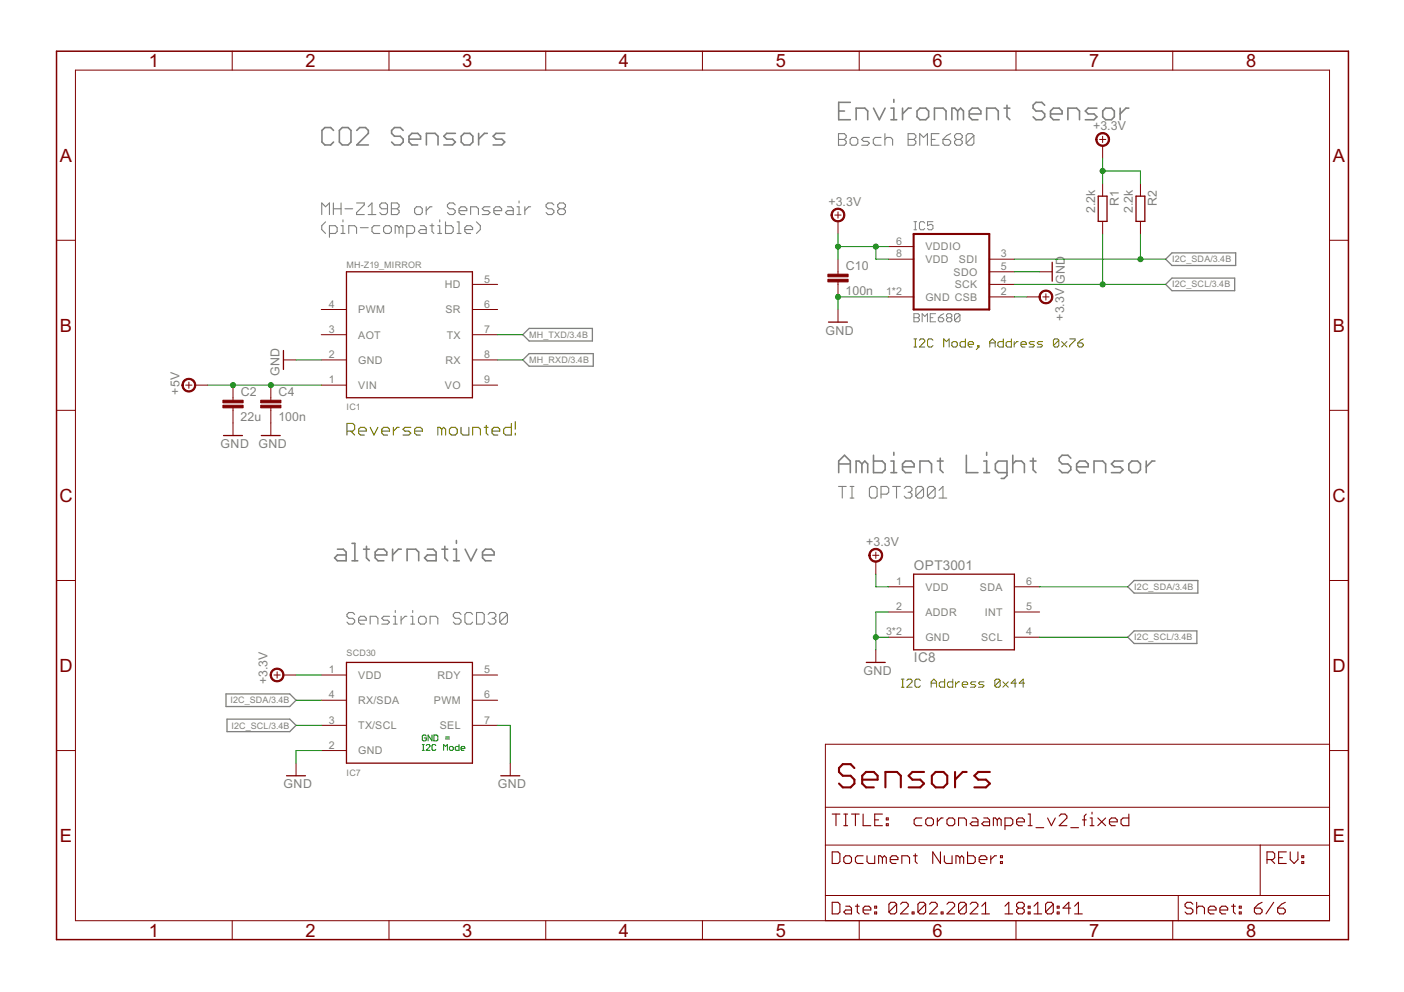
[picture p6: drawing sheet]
<svg xmlns="http://www.w3.org/2000/svg" width="297mm" height="210mm" viewBox="0 0 297 210" stroke-linecap="round" stroke-linejoin="round" font-family="sans-serif">
<g fill="none" stroke="#808000" stroke-width=".21">
<path d="M193.4 73.4h.5M193.4 71.7h.5M193.7 71.7v1.7M194.5 72l.3-.3h.6l.2 .3v.3l-1.1 1.1h1.1M197.4 72l-.3-.3h-.6l-.3 .3v1.1l.3 .3h.6l.3-.3M199.7 73.4v-1.7l.5 .6 .6-.6v1.7M201.4 72.6l.3-.3h.5l.3 .3v.5l-.3 .3h-.5l-.3-.3zM204.2 71.7v1.7h-.8l-.3-.3v-.5l.3-.3h.8M204.8 72.9h1.2v-.3l-.3-.3h-.6l-.3 .3v.5l.3 .3h.6M206.8 73.1h.3v.3h-.3zM207.1 73.4l-.6 .6M209.4 73.4v-1.1l.6-.6 .5 .6v1.1"/>
<path d="M209.4 72.6h1.1M212.3 71.7v1.7h-.9l-.3-.3v-.5l.3-.3h.9M214 71.7v1.7h-.9l-.2-.3v-.5l.2-.3h.9M214.6 72.3v1.1M215.4 72.3h-.3l-.5 .6M216 72.9h1.1v-.3l-.2-.3h-.6l-.3 .3v.5l.3 .3h.6M218.9 72.3h-.9l-.3 .3 .3 .3h.6l.3 .2-.3 .3h-.9M220.6 72.3h-.9l-.3 .3 .3 .3h.6l.3 .2-.3 .3h-.9M224 72v1.1l-.3 .3h-.5l-.3-.3M224 72l-.3-.3h-.5l-.3 .3v1.1M224 72l-1.1 1.1M224.6 72.3l1.1 1.1"/>
<path d="M225.7 72.3l-1.1 1.1M226.3 71.7h1.2v.3l-1.2 1.1v.3M228 72.6h.9l.3 .3v.2l-.3 .3h-.6l-.3-.3zM229.2 71.7l-.6 .3-.6 .6M190.7 145.4h.6M190.7 143.7h.6M191 143.7v1.7M191.9 144l.2-.3h.6l.3 .3v.3l-1.1 1.1h1.1M194.7 144l-.3-.3h-.6l-.2 .3v1.1l.2 .3h.6l.3-.3M197 145.4v-1.1l.6-.6 .5 .6v1.1M197 144.5h1.1M199.9 143.7v1.7h-.9l-.3-.3v-.6l.3-.2h.9"/>
<path d="M201.6 143.7v1.7h-.9l-.3-.3v-.6l.3-.2h.9M202.2 144.3v1.1M203 144.3h-.3l-.5 .5M203.6 144.8h1.1v-.3l-.3-.2h-.5l-.3 .2v.6l.3 .3h.5M206.4 144.3h-.8l-.3 .2 .3 .3h.6l.2 .3-.2 .3h-.9M208.2 144.3h-.9l-.3 .2 .3 .3h.6l.3 .3-.3 .3h-.9M211.6 144v1.1l-.3 .3h-.5l-.3-.3M211.6 144l-.3-.3h-.5l-.3 .3v1.1M211.6 144l-1.1 1.1M212.2 144.3l1.1 1.1M213.3 144.3l-1.1 1.1M215 144.5h-1.1l.9-.8v1.7"/>
<path d="M216.8 144.5h-1.2l.9-.8v1.7"/>
</g>
<g fill="none" stroke="#808000" stroke-width=".23">
<path d="M73.4 91.2h1.2l.4-.4v-.8l-.4-.4h-1.2v2.5M74.2 91.2l.8 .9M75.9 91.2h1.6v-.4l-.4-.4h-.8l-.4 .4v.9l.4 .4h.8M78.3 90.4l.8 1.7 .8-1.7M80.8 91.2h1.6v-.4l-.4-.4h-.8l-.4 .4v.9l.4 .4h.8M83.2 90.4v1.7M84.5 90.4h-.5l-.8 .8M86.9 90.4h-1.2l-.4 .4 .4 .4h.8l.4 .5-.4 .4h-1.2M87.7 91.2h1.7v-.4l-.5-.4h-.8l-.4 .4v.9l.4 .4h.8M93.5 90.8l-.5-.4h-.4v1.7M93.5 90.8v1.3M93.5 90.8l.4-.4 .4 .4v1.3"/>
<path d="M95.1 90.8l.4-.4h.8l.4 .4v.9l-.4 .4h-.8l-.4-.4zM97.5 90.4v1.3l.5 .4h1.2v-1.7M100 92.1v-1.7h1.2l.4 .4v1.3M102.4 90.4h.9M102.9 90v1.7l.4 .4M104.1 91.2h1.6v-.4l-.4-.4h-.8l-.4 .4v.9l.4 .4h.8M108.2 89.6v2.5h-1.2l-.4-.4v-.9l.4-.4h1.2M109 89.2v1.6M109 91.7v.4"/>
</g>
<g fill="none" stroke="#808080" stroke-width=".34">
<path d="M70.6 27.6l-.6-.6h-1.3l-.6 .6v2.5l.6 .6h1.3l.6-.6M72.4 27h1.2l.7 .6v2.5l-.7 .6h-1.2l-.6-.6v-2.5zM75.5 27.6l.6-.6h1.2l.6 .6v.6l-2.4 2.5h2.4M85.3 27.6l-.6-.6h-1.2l-.7 .6v.6l.7 .6h1.2l.6 .6v.7l-.6 .6h-1.2l-.7-.6M86.5 29.4h2.5v-.6l-.6-.6h-1.3l-.6 .6v1.3l.6 .6h1.3M90.2 30.7v-2.5h1.9l.6 .6v1.9M96.4 28.2h-1.9l-.6 .6 .6 .6h1.2l.7 .7-.7 .6h-1.8M97.6 28.8l.6-.6h1.2l.6 .6v1.3l-.6 .6h-1.2l-.6-.6zM101.3 28.2v2.5M103.1 28.2h-.6l-1.2 1.2M106.8 28.2h-1.9l-.6 .6 .6 .6h1.3l.6 .7-.6 .6h-1.9M177.4 23.5h1.3"/>
<path d="M179.9 21.7h-2.5v3.6h2.5M181.1 25.3v-2.4h1.9l.6 .6v1.8M184.8 22.9l1.2 2.4 1.3-2.4M188.5 22.9h.6v2.4M188.5 25.3h1.2M189.1 21v.7M190.9 22.9v2.4M192.8 22.9h-.6l-1.3 1.2M194 23.5l.6-.6h1.3l.6 .6v1.2l-.6 .6h-1.3l-.6-.6zM197.7 25.3v-2.4h1.8l.7 .6v1.8M202.6 23.5l-.6-.6h-.6v2.4M202.6 23.5v1.8"/>
<path d="M202.6 23.5l.6-.6 .6 .6v1.8M205.1 24.1h2.4v-.6l-.6-.6h-1.2l-.6 .6v1.2l.6 .6h1.2M208.7 25.3v-2.4h1.9l.6 .6v1.8M212.4 22.9h1.3M213 22.3v2.4l.7 .6M221 22.3l-.6-.6h-1.2l-.6 .6v.6l.6 .6h1.2l.6 .6v.6l-.6 .6h-1.2l-.6-.6M222.2 24.1h2.5v-.6l-.6-.6h-1.2l-.7 .6v1.2l.7 .6h1.2M225.9 25.3v-2.4h1.9l.6 .6v1.8M232.1 22.9h-1.9l-.6 .6 .6 .6h1.3l.6 .6-.6 .6h-1.9M233.3 23.5l.6-.6h1.2l.7 .6v1.2l-.7 .6h-1.2l-.6-.6zM237 22.9v2.4M238.8 22.9h-.6l-1.2 1.2"/>
<path d="M177.4 98.2h2.5M182.4 98.2l-.7-.6h-.6v2.4M182.4 98.2v1.8M182.4 98.2l.6-.6 .6 .6v1.8M184.8 96.3v3.7h1.8l.7-.6v-1.2l-.7-.6h-1.8M188.5 97.6h.6v2.4M189.1 95.7v.6M190.9 98.8h2.5v-.6l-.6-.6h-1.2l-.7 .6v1.2l.7 .6h1.2M198.3 97.6h1.2M198.9 96.9v2.5l.6 .6M204.4 96.3v3.7h2.5M208.1 97.6h.6v2.4"/>
<path d="M208.7 95.7v.6M214.3 98.2l.6-.6h1.2l.6 .6v1.8M214.3 96.3v3.7M218 97.6h1.2M218.6 96.9v2.5l.6 .6M226.5 96.9l-.6-.6h-1.2l-.6 .6v.7l.6 .6h1.2l.6 .6v.6l-.6 .6h-1.2l-.6-.6M227.8 98.8h2.4v-.6l-.6-.6h-1.2l-.6 .6v1.2l.6 .6h1.2M237.6 97.6h-1.8l-.7 .6 .7 .6h1.2l.6 .6-.6 .6h-1.9M239.4 97.6h1.3l.6 .6v1.2l-.6 .6h-1.3l-.6-.6v-1.2zM242.5 97.6v2.4M244.3 97.6h-.6l-1.2 1.2M71.4 116.2h1.2l.6 .6v1.9h-1.8l-.6-.7 .6-.6h1.8"/>
<path d="M74.5 118.7h1.2M74.5 115h.6v3.7M76.9 116.2h1.2M77.5 115.6v2.4l.6 .7M79.4 117.4h2.4v-.6l-.6-.6h-1.2l-.6 .6v1.2l.6 .7h1.2M83.1 116.2v2.5M84.9 116.2h-.6l-1.2 1.2M86.1 118.7v-2.5h1.9l.6 .6v1.9M90.4 116.2h1.3l.6 .6v1.9h-1.9l-.6-.7 .6-.6h1.9M93.5 116.2h1.2M94.1 115.6v2.4l.6 .7M95.9 116.2h.7v2.5"/>
<path d="M95.9 118.7h1.3M96.6 114.4v.6M98.4 116.2l1.2 2.5 1.3-2.5M102.1 117.4h2.4v-.6l-.6-.6h-1.2l-.6 .6v1.2l.6 .7h1.2M177.4 100v-2.4l1.3-1.3 1.2 1.3v2.4M188.5 100h1.2M194.6 100v-2.4h1.9l.6 .6v1.8M208.1 100h1.3M213 100h-1.8l-.6-.6v-1.2l.6-.6h1.8v3l-.6 .6h-.6M231.5 100v-2.4h1.8l.6 .6v1.8"/>
</g>
<g fill="none" stroke="#808080" stroke-width=".23">
<path d="M177.4 28.3h1.2l.4 .4v.4l-.4 .4 .4 .4v.4l-.4 .4h-1.2zM177.4 29.5h1.2M180.3 29.1h.8l.4 .4v.8l-.4 .4h-.8l-.4-.4v-.8zM183.9 29.1h-1.2l-.4 .4 .4 .4h.8l.4 .4-.4 .4h-1.2M186.4 29.1h-1.2l-.4 .4v.8l.4 .4h1.2M187.2 29.5l.4-.4h.8l.4 .4v1.2M187.2 28.3v2.4M192.1 28.3h1.3l.4 .4v.4l-.4 .4 .4 .4v.4l-.4 .4h-1.3zM192.1 29.5h1.3M194.6 30.7v-2.4l.8 .8 .8-.8v2.4M197 29.5h.8M198.7 28.3h-1.7v2.4h1.7"/>
<path d="M199.5 29.5h1.2l.4 .4v.4l-.4 .4h-.8l-.4-.4zM201.1 28.3l-.8 .4-.8 .8M202.4 29.5l-.4-.4v-.4l.4-.4h.8l.4 .4v.4l-.4 .4M202.4 29.5l-.4 .4v.4l.4 .4h.8l.4-.4v-.4l-.4-.4M202.4 29.5h.8M206 28.7l-.4-.4h-.8l-.4 .4v1.6M206 28.7v1.6l-.4 .4h-.8l-.4-.4M206 28.7l-1.6 1.6M68.1 45.4v-2.5l.8 .9 .8-.9v2.5M68.9 46.9l-.8 .9v.8l.8 .8M69.7 49.4h1.2l.4-.4v-.8l-.4-.4h-1.2v2.4M70.5 42.9v2.5"/>
<path d="M70.5 44.2h1.7M72.2 42.9v2.5M72.2 47.8h.4v1.6M72.2 49.4h.8M72.6 46.5v.4M73 44.2h1.6M73.8 49.4v-1.6h1.2l.4 .4v1.2M75.4 42.9h1.7v.4l-1.7 1.7v.4h1.7M76.2 48.2h1.7M77.9 45.4h1.6M77.9 43.8l.8-.9v2.5M80.3 47.8h-1.2l-.4 .4v.8l.4 .4h1.2"/>
<path d="M81.2 48.2l.4-.4h.8l.4 .4v.8l-.4 .4h-.8l-.4-.4zM82 44.2h-1.2l-.5-.4v-.5l.5-.4h.8l.4 .4v1.7l-.4 .4h-.8l-.5-.4M82.8 44.2h1.2M82.8 42.9h1.2l.4 .4v.5l-.4 .4 .4 .4v.4l-.4 .4h-1.2zM84.4 48.2v1.2M84.4 48.2l-.4-.4h-.4v1.6M84.4 48.2l.4-.4 .5 .4v1.2M86.1 49.4h1.2l.4-.4v-.8l-.4-.4h-1.2v2.4M88.1 43.8h.8l.4 .4v.8l-.4 .4h-.8l-.4-.4v-.8zM88.9 47.8h.8l.5 .4v1.2h-1.3l-.4-.4 .4-.4h1.3M90.2 43.8v1.6M91 47.8h.8"/>
<path d="M91.4 43.8h-.4l-.8 .8M91.4 47.3v1.7l.4 .4M92.6 47.8h.4v1.6M92.6 49.4h.8M93 46.5v.4M94.3 46.9v2.5h1.2l.4-.4v-.8l-.4-.4h-1.2M96.3 43.3l-.4-.4h-.8l-.4 .4v.5l.4 .4h.8l.4 .4v.4l-.4 .4h-.8l-.4-.4M96.7 46.9h.4v2.5M96.7 49.4h.8M97.1 44.6h1.7v-.4l-.5-.4h-.8l-.4 .4v.8l.4 .4h.8M98.3 48.6h1.7v-.4l-.4-.4h-.8l-.5 .4v.8l.5 .4h.8M99.6 45.4v-1.6h1.2l.4 .4v1.2"/>
<path d="M100.8 46.9l.8 .9v.8l-.8 .8M103.7 43.8h-1.3l-.4 .4 .4 .4h.9l.4 .4-.4 .4h-1.3M104.5 44.6h1.6v-.4l-.4-.4h-.8l-.4 .4v.8l.4 .4h.8M107.4 43.8h.8l.4 .4v1.2h-1.2l-.5-.4 .5-.4h1.2M109.4 45.4h.8M109.4 43.8h.4v1.6M109.8 42.5v.4M111 43.8v1.6M112.3 43.8h-.5l-.8 .8M117.2 43.3l-.4-.4h-.8l-.5 .4v.5l.5 .4h.8l.4 .4v.4l-.4 .4h-.8l-.5-.4M118.4 44.2h.8M118.4 44.2l-.4-.4v-.5l.4-.4h.8l.4 .4v.5l-.4 .4"/>
<path d="M118.4 44.2l-.4 .4v.4l.4 .4h.8l.4-.4v-.4l-.4-.4M177.4 102.9h1.6M178.2 102.9v2.5M179.9 102.9h.8M179.9 105.4h.8M180.3 102.9v2.5M184.3 102.9h.9l.4 .4v1.7l-.4 .4h-.9l-.4-.4v-1.7zM186.4 104.6h1.2l.4-.4v-.9l-.4-.4h-1.2v2.5M188.8 102.9h1.7M189.7 102.9v2.5M191.3 103.3l.4-.4h.8l.4 .4v.5l-.4 .4M192.1 104.2h.4"/>
<path d="M192.5 104.2l.4 .4v.4l-.4 .4h-.8l-.4-.4M195.4 103.3l-.4-.4h-.8l-.4 .4v1.7M195.4 103.3v1.7l-.4 .4h-.8l-.4-.4M195.4 103.3l-1.6 1.7M197.8 103.3l-.4-.4h-.8l-.4 .4v1.7M197.8 103.3v1.7l-.4 .4h-.8l-.4-.4M197.8 103.3l-1.6 1.7M198.7 103.8l.8-.9v2.5M198.7 105.4h1.6M75 130l-.4-.4h-.8l-.4 .4v.4l.4 .4h.8l.4 .4v.4l-.4 .5h-.8l-.4-.5M75.9 131.2h1.6v-.4l-.4-.4h-.8l-.4 .4v.8l.4 .5h.8M78.3 132.1v-1.7h1.2l.4 .4v1.3"/>
<path d="M82.4 130.4h-1.2l-.4 .4 .4 .4h.8l.4 .4-.4 .5h-1.2M83.2 130.4h.4v1.7M83.2 132.1h.8M83.6 129.2v.4M84.9 130.4v1.7M86.1 130.4h-.4l-.8 .8M86.9 132.1h.8M86.9 130.4h.4v1.7M87.3 129.2v.4M88.9 130.4h.9l.4 .4v.8l-.4 .5h-.9l-.4-.5v-.8zM91 132.1v-1.7h1.2l.4 .4v1.3M97.5 130l-.4-.4h-.8l-.4 .4v.4l.4 .4h.8l.4 .4v.4l-.4 .5h-.8l-.4-.5"/>
<path d="M100 130l-.4-.4h-.8l-.4 .4v1.6l.4 .5h.8l.4-.5M100.8 129.6h1.2l.4 .4v1.6l-.4 .5h-1.2zM103.3 130l.4-.4h.8l.4 .4v.4l-.4 .4M104.1 130.8h.4M104.5 130.8l.4 .4v.4l-.4 .5h-.8l-.4-.5M107.4 130l-.4-.4h-.9l-.4 .4v1.6M107.4 130v1.6l-.4 .5h-.9l-.4-.5M107.4 130l-1.7 1.6"/>
</g>
<g fill="none" stroke="#808080" stroke-width=".21">
<path d="M193.4 48.6h.5M193.4 46.9h.5M193.7 46.9v1.7M195.6 47.2l-.2-.3h-.6l-.3 .3v1.1l.3 .3h.6l.2-.3M197.4 46.9h-1.2v.9l.6-.3h.3l.3 .3v.5l-.3 .3h-.6l-.3-.3M193.4 66.4h.8l.3 .3v.3l-.3 .2 .3 .3v.3l-.3 .3h-.8zM193.4 67.2h.8M195.1 68.1v-1.7l.6 .6 .5-.6v1.7M196.8 67.2h.6M198 66.4h-1.2v1.7h1.2M198.5 67.2h.9l.3 .3v.3l-.3 .3h-.6l-.3-.3zM199.7 66.4l-.6 .3-.6 .5"/>
<path d="M200.5 67.2l-.3-.2v-.3l.3-.3h.6l.3 .3v.3l-.3 .2M200.5 67.2l-.3 .3v.3l.3 .3h.6l.3-.3v-.3l-.3-.3M200.5 67.2h.6M203.1 66.7l-.3-.3h-.6l-.2 .3v1.1M203.1 66.7v1.1l-.3 .3h-.6l-.2-.3M203.1 66.7l-1.1 1.1"/>
</g>
<path d="M246.6 54.8l1.3-1.3h13.5v2.7h-13.5zM110.6 70.8l1.4-1.3h13.3v2.7h-13.3zM110.6 76.2l1.4-1.4h13.5v2.7h-13.5zM246.6 60.2l1.3-1.4h13.3v2.7h-13.3zM238.6 134.8l1.3-1.3h13.3v2.7h-13.3zM239.9 122.8h13.5v2.7h-13.5l-1.3-1.3zM47.8 146.8h13.5l1.3 1.4-1.3 1.3h-13.5zM48 152.2h13.3l1.3 1.3-1.3 1.3h-13.3z" fill="none" stroke="#808080" stroke-width=".28"/>
<path d="M193.3 49.5h16v16h-16zM180.8 162.5l-.8-.8h-1.7l-.8 .8v.8l.8 .8h1.7l.8 .9v.8l-.8 .8h-1.7l-.8-.8M182.4 165h3.3v-.9l-.8-.8h-1.7l-.8 .8v1.7l.8 .8h1.7M187.3 166.6v-3.3h2.5l.8 .8v2.5M195.5 163.3h-2.5l-.8 .8 .8 .9h1.7l.8 .8-.8 .8h-2.5M197.1 164.1l.9-.8h1.6l.8 .8v1.7l-.8 .8h-1.6l-.9-.8zM202.1 163.3v3.3M204.5 163.3h-.8l-1.6 1.7M209.4 163.3h-2.4l-.9 .8 .9 .9h1.6l.8 .8-.8 .8h-2.5" fill="none" stroke="#800000" stroke-width=".44"/>
<g fill="none" stroke="#800000" stroke-width=".21">
<path d="M16 14.8h265.3v180h-265.3zM49.1 10.8v4M82.3 10.8v4M115.5 10.8v4M148.6 10.8v4M181.8 10.8v4M214.9 10.8v4M248.1 10.8v4M232.6 29.5h1.4M233.3 28.8v1.4M233.3 30.8v2.7M233.3 38.8v2.7"/>
<path d="M241.3 38.8v2.7M12 50.8h4M176.6 45.5h1.3M177.3 44.8v1.4M177.3 46.8v2.7M177.3 54.8v3.2M177.3 59.6v3.2M188 54.8h5.3M188 52.2h5.3M209.3 54.8h5.3M209.3 57.5h5.3M219.9 57.5h2.7"/>
<path d="M233.3 46.8v2.7M241.3 46.8v2.7M281.3 50.8h4M60 76.2h2.6M68 65.5h5.3M68 70.8h5.3M68 76.2h5.3M99.9 65.5h5.4M99.9 70.8h5.4M99.9 76.2h5.4M99.9 60.2h5.4M177.3 65.5v2.7"/>
<path d="M188 62.8h5.3M209.3 60.2h5.3M209.3 62.8h5.3M217.3 62.8h2.6M220.6 62.8h1.4M221.3 62.2v1.3M12 86.8h4M39.3 81.5h1.3M40 80.8v1.4M41.3 81.5h2.7M49.3 81.5v3.2M49.3 86.3v5.9"/>
<path d="M57.3 81.5v3.2M57.3 86.3v5.9M68 81.5h5.3M99.9 81.5h5.4M281.3 86.8h4M184.6 117.5h1.3M185.3 116.8v1.4M185.3 118.8v2.7M12 122.8h4M185.3 137.5v2.7M188 129.5h5.3M188 124.2h5.3"/>
<path d="M188 134.8h5.3M214.6 129.5h5.3M214.6 124.2h5.3M214.6 134.8h5.3M281.3 122.8h4M12 158.8h4M58 142.8h1.3M58.6 142.2v1.3M60 142.8h2.6M68 158.8h5.3M68 142.8h5.3M68 153.5h5.3"/>
<path d="M68 148.2h5.3M99.9 142.8h5.4M99.9 153.5h5.4M99.9 148.2h5.4M281.3 157.5h-106.7v37.3M281.3 158.8h4M62.6 161.5v2.6M107.9 161.5v2.6M174.6 178.8h106.7M174.6 170.8h106.7M266.6 178.8v10.7M49.1 194.8v4"/>
<path d="M82.3 194.8v4M115.5 194.8v4M148.6 194.8v4M174.6 189.5h106.7M181.8 194.8v4M214.9 194.8v4M248.1 194.8v4M249.3 189.5v5.3"/>
</g>
<g fill="none" stroke="#800000" stroke-width=".23">
<path d="M176.1 172.3h1.6M176.9 172.3v2.4M178.5 172.3h.8M178.5 174.7h.8M178.9 172.3v2.4M180.1 172.3h1.7M181 172.3v2.4M182.6 172.3v2.4h1.6M185.1 173.5h.8M186.7 172.3h-1.6v2.4h1.6M187.5 174.3h.4v.4h-.4zM187.5 173.1h.4v.4h-.4z"/>
<path d="M195 173.1h-1.2l-.4 .4v.8l.4 .4h1.2M196.3 173.1h.8l.4 .4v.8l-.4 .4h-.8l-.4-.4v-.8zM198.3 173.1v1.6M199.5 173.1h-.4l-.8 .8M200.3 173.5l.5-.4h.8l.4 .4v.8l-.4 .4h-.8l-.5-.4zM202.8 174.7v-1.6h1.2l.4 .4v1.2M205.7 173.1h.8l.4 .4v1.2h-1.2l-.4-.4 .4-.4h1.2M208.1 173.1h.8l.5 .4v1.2h-1.3l-.4-.4 .4-.4h1.3M211 173.5l-.4-.4h-.4v1.6M211 173.5v1.2M211 173.5l.4-.4 .4 .4v1.2M212.6 174.7h1.2l.5-.4v-.8l-.5-.4h-1.2v2.4"/>
<path d="M215.1 173.9h1.6v-.4l-.4-.4h-.8l-.4 .4v.8l.4 .4h.8M217.5 172.3h.5v2.4M217.5 174.7h.9M219.2 175.1h1.6M221.6 173.1l.8 1.6 .9-1.6M224.1 172.7l.4-.4h.8l.4 .4v.4l-1.6 1.6h1.6M226.5 175.1h1.7M229 173.5h.8M229.8 172.3l-.4 .4v2M230.6 174.7h.9M230.6 173.1h.4v1.6M231 171.9v.4"/>
<path d="M232.3 173.1l1.6 1.6M233.9 173.1l-1.6 1.6M234.7 173.9h1.7v-.4l-.5-.4h-.8l-.4 .4v.8l.4 .4h.8M238.8 172.3v2.4h-1.2l-.4-.4v-.8l.4-.4h1.2M176.1 180.3h1.2l.4 .4v1.6l-.4 .4h-1.2zM176.1 190.9h1.2l.4 .4v1.7l-.4 .4h-1.2zM178.5 181.5l.4-.4h.8l.4 .4v.8l-.4 .4h-.8l-.4-.4zM178.9 191.7h.8l.4 .5v1.2h-1.2l-.4-.4 .4-.4h1.2M181 191.7h.8M181.4 191.3v1.7l.4 .4M182.6 192.6h1.6v-.4l-.4-.5h-.8l-.4 .5v.8l.4 .4h.8M182.6 181.1h-1.2l-.4 .4v.8l.4 .4h1.2"/>
<path d="M183.4 181.1v1.2l.4 .4h1.3v-1.6M185.1 193h.4v.4h-.4zM185.1 191.7h.4v.5h-.4zM186.7 181.5l-.4-.4h-.4v1.6M186.7 181.5l.4-.4 .4 .4v1.2M186.7 181.5v1.2M188.3 181.9h1.7v-.4l-.4-.4h-.9l-.4 .4v.8l.4 .4h.9M189.7 191.3v1.7l-.4 .4h-.8l-.4-.4M189.7 191.3l-.4-.4h-.8l-.4 .4v1.7M189.7 191.3l-1.6 1.7M190.5 191.3l.4-.4h.8l.5 .4v.4l-1.7 1.7h1.7M190.8 182.7v-1.6h1.2l.4 .4v1.2"/>
<path d="M193 193h.4v.4h-.4zM193.3 181.1h.8M193.7 180.7v1.6l.4 .4M195.8 191.3v1.7l-.4 .4h-.8l-.4-.4M195.8 191.3l-.4-.4h-.8l-.4 .4v1.7M195.8 191.3l-1.6 1.7M196.7 191.3l.4-.4h.8l.4 .4v.4l-1.6 1.7h1.6M199 180.3v2.4l-1.7-2.4v2.4M199.1 193h.4v.4h-.4zM199.8 181.1v1.2l.4 .4h1.2v-1.6M200.3 191.3l.4-.4h.9l.4 .4v.4l-1.7 1.7h1.7M203.1 181.5l-.5-.4h-.4v1.6"/>
<path d="M203.1 181.5v1.2M203.1 181.5l.4-.4 .4 .4v1.2M204.4 191.3v1.7l-.4 .4h-.8l-.4-.4M204.4 191.3l-.4-.4h-.8l-.4 .4v1.7M204.4 191.3l-1.6 1.7M204.7 180.3v2.4h1.2l.4-.4v-.8l-.4-.4h-1.2M205.3 191.3l.4-.4h.8l.4 .4v.4l-1.6 1.7h1.6M207.2 181.9h1.6v-.4l-.4-.4h-.8l-.4 .4v.8l.4 .4h.8M207.7 193.4h1.6M207.7 191.7l.8-.8v2.5M209.6 181.1v1.6M210.8 181.1h-.4l-.8 .8"/>
<path d="M211.7 182.3h.4v.4h-.4zM211.7 181.1h.4v.4h-.4zM212.6 193.4h1.6M212.6 191.7l.8-.8v2.5M215.5 192.2l-.4 .4v.4l.4 .4h.8l.4-.4v-.4l-.4-.4M215.5 192.2l-.4-.5v-.4l.4-.4h.8l.4 .4v.4l-.4 .5M215.5 192.2h.8M217.5 193h.4v.4h-.4zM217.5 191.7h.4v.5h-.4zM218.8 193.4h1.6M218.8 191.7l.8-.8v2.5M222.8 191.3v1.7l-.4 .4h-.8l-.4-.4"/>
<path d="M222.8 191.3l-.4-.4h-.8l-.4 .4v1.7M222.8 191.3l-1.6 1.7M223.7 193h.4v.4h-.4zM223.7 191.7h.4v.5h-.4zM226.5 192.2h-1.6l1.2-1.3v2.5M227.4 193.4h1.6M227.4 191.7l.8-.8v2.5M252.4 191.3l-.5-.4h-.8l-.4 .4v.4l.4 .5h.8l.5 .4v.4l-.5 .4h-.8l-.4-.4M253.2 192.2l.4-.5h.8l.4 .5v1.2M253.2 190.9v2.5M255.6 192.6h1.7v-.4l-.4-.5h-.8l-.5 .5v.8l.5 .4h.8M258.1 192.6h1.6v-.4l-.4-.5h-.8l-.4 .5v.8l.4 .4h.8"/>
<path d="M260.5 191.7h.9M261 191.3v1.7l.4 .4M262.2 193h.4v.4h-.4zM262.2 191.7h.4v.5h-.4zM265.4 192.2h1.2l.4 .4v.4l-.4 .4h-.8l-.4-.4zM267 190.9l-.8 .4-.8 .9M268.1 181.9h1.2l.4-.4v-.8l-.4-.4h-1.2v2.4M268.9 181.9l.8 .8M269.5 190.9l-1.7 2.5M270.3 192.2h1.2l.4 .4v.4l-.4 .4h-.8l-.4-.4zM270.5 181.5h.8M271.9 190.9l-.8 .4-.8 .9"/>
<path d="M272.1 180.3h-1.6v2.4h1.6M273 180.3v1.6l.8 .8 .8-.8v-1.6M275.4 182.3h.4v.4h-.4zM275.4 181.1h.4v.4h-.4z"/>
</g>
<path d="M12 10.8h273.3v188h-273.3z" fill="none" stroke="#800000" stroke-width=".32"/>
<g fill="none" stroke="#800000" stroke-width=".28">
<path d="M73.3 57.5h26.6v26.7h-26.6zM222.6 55.5v4M232.3 41.5h1.9v5.3h-1.9zM240.3 41.5h1.9v5.3h-1.9zM60 74.2v4M175.3 68.2h4M47.3 92.2h4M55.3 92.2h4M193.3 121.5h21.3v16h-21.3zM73.3 140.2h26.6v21.3h-26.6zM183.3 140.2h4M60.6 164.1h4"/>
<path d="M106 164.1h4"/>
</g>
<g fill="#800000" stroke="#800000" stroke-width=".21">
<path d="M47.2 85.7h4.2v.6h-4.2z"/>
<path d="M47.2 84.7h4.2v.5h-4.2z"/>
<path d="M55.2 85.7h4.2v.6h-4.2z"/>
<path d="M55.2 84.7h4.2v.5h-4.2z"/>
<path d="M175.2 59.1h4.2v.5h-4.2z"/>
<path d="M175.2 58h4.2v.6h-4.2z"/>
</g>
<g fill="#800000" stroke="#800000" stroke-width=".21">
<path d="M38.9 80.5a1.47 1.47 0 0 1 2.3 .2 1.47 1.47 0 0 1-.9 2.2 1.47 1.47 0 0 1-1.8-1.4h.3a1.2 1.2 0 0 1 1.6-1.1 1.2 1.2 0 0 1 .3 2 1.2 1.2 0 0 1-1.9-.6v-.3h-.3z" fill-rule="evenodd"/>
<path d="M176.2 44.5a1.47 1.47 0 0 1 2.3 .3 1.47 1.47 0 0 1-.8 2.1 1.47 1.47 0 0 1-1.9-1.4h.3a1.2 1.2 0 0 1 1.7-1.1 1.2 1.2 0 0 1 .3 2 1.2 1.2 0 0 1-2-.6v-.3h-.3z" fill-rule="evenodd"/>
<path d="M220.2 61.9a1.47 1.47 0 0 1 2.3 .2 1.47 1.47 0 0 1-.8 2.2 1.47 1.47 0 0 1-1.9-1.5h.3a1.2 1.2 0 0 1 1.8-1 1.2 1.2 0 0 1 .1 2.1 1.2 1.2 0 0 1-1.9-.8v-.3h-.3z" fill-rule="evenodd"/>
<path d="M232.2 28.5a1.47 1.47 0 0 1 2.3 .2 1.47 1.47 0 0 1-.8 2.2 1.47 1.47 0 0 1-1.9-1.4h.3a1.2 1.2 0 0 1 1.8-1 1.2 1.2 0 0 1 .1 2 1.2 1.2 0 0 1-1.9-.7v-.3h-.3z" fill-rule="evenodd"/>
<path d="M57.5 141.9a1.47 1.47 0 0 1 2.4 .2 1.47 1.47 0 0 1-.9 2.2 1.47 1.47 0 0 1-1.9-1.5h.3a1.2 1.2 0 0 1 1.7-1.1 1.2 1.2 0 0 1 .3 2 1.2 1.2 0 0 1-1.9-.6l-.1-.3h-.3z" fill-rule="evenodd"/>
<path d="M184.2 116.5a1.47 1.47 0 0 1 2.3 .2 1.47 1.47 0 0 1-.8 2.2 1.47 1.47 0 0 1-1.9-1.4h.3a1.2 1.2 0 0 1 1.7-1.1 1.2 1.2 0 0 1 .3 2 1.2 1.2 0 0 1-2-.6v-.3h-.3z" fill-rule="evenodd"/>
</g>
<g fill="none" stroke="#008000" stroke-width=".21">
<path d="M233.3 36.2h8v2.6M233.3 33.5v5.3M177.3 49.5v5.3M177.3 52.2h10.7M185.3 52.2v2.6h2.7M214.6 57.5h5.3M214.6 54.8h32M233.3 49.5v10.7M241.3 49.5v5.3M62.6 76.2h5.4M105.3 70.8h5.3M105.3 76.2h5.3"/>
<path d="M188 62.8h-10.7v2.7M214.6 62.8h2.7M214.6 60.2h32M44 81.5h24M185.3 121.5v2.7h2.7M185.3 134.8h2.7M188 129.5h-2.7v8M219.9 134.8h18.7M219.9 124.2h18.7M62.6 153.5h5.4M62.6 148.2h5.4M62.6 142.8h5.4"/>
<path d="M68 158.8h-5.4v2.7M89.3 158.8h.4M89.3 157.5h.4M89.6 157.5v1.3M90.2 155.7l-.2-.2h-.4l-.3 .2v.9l.3 .2h.4l.2-.2v-.5h-.5M90.2 157.8l.2-.3h.4l.2 .3v.1l-.8 .9h.8M91.4 155.5v1.3l-.8-1.3v1.3M91.8 155.5h.6l.2 .2v.9l-.2 .2h-.6zM92.2 157.8l-.2-.3h-.4l-.2 .3v.8l.2 .2h.4l.2-.2M93.9 158.8v-1.3l.4 .4 .4-.4v1.3M94.3 156.4h.8M94.3 156h.8"/>
<path d="M95.3 157.9h.4l.2 .3v.4l-.2 .2h-.4l-.2-.2v-.4zM97.1 157.5v1.3h-.6l-.2-.2v-.4l.2-.3h.6M97.5 158.4h.8l-.2-.5h-.4l-.2 .3v.4l.2 .2h.4M105.3 153.5h2.6v8"/>
</g>
<g fill="#008000" stroke="#008000" stroke-width=".21">
<circle cx="177.3" cy="62.8" r=".53"/>
<circle cx="185.3" cy="134.8" r=".53"/>
<circle cx="49.3" cy="81.5" r=".53"/>
<circle cx="57.3" cy="81.5" r=".53"/>
<circle cx="241.3" cy="54.8" r=".53"/>
<circle cx="233.3" cy="60.2" r=".53"/>
<circle cx="185.3" cy="52.2" r=".53"/>
<circle cx="177.3" cy="52.2" r=".53"/>
<circle cx="233.3" cy="36.2" r=".53"/>
</g>
<g font-size="4.3" fill="#800000">
<text x="31.5" y="14.2">1</text>
<text x="64.6" y="14.2">2</text>
<text x="97.8" y="14.2">3</text>
<text x="131" y="14.2">4</text>
<text x="164.1" y="14.2">5</text>
<text x="197.3" y="14.2">6</text>
<text x="230.5" y="14.2">7</text>
<text x="263.6" y="14.2">8</text>
<text x="12.7" y="34.2">A</text>
<text x="282" y="34.2">A</text>
<text x="12.7" y="70.2">B</text>
<text x="282" y="70.2">B</text>
<text x="12.6" y="106.2">C</text>
<text x="281.9" y="106.2">C</text>
<text x="12.6" y="142.2">D</text>
<text x="281.9" y="142.2">D</text>
<text x="12.7" y="178.2">E</text>
<text x="282" y="178.2">E</text>
<text x="31.5" y="198.2">1</text>
<text x="64.6" y="198.2">2</text>
<text x="97.8" y="198.2">3</text>
<text x="131" y="198.2">4</text>
<text x="164.1" y="198.2">5</text>
<text x="197.3" y="198.2">6</text>
<text x="230.5" y="198.2">7</text>
<text x="263.6" y="198.2">8</text>
</g>
<g font-size="3.2" fill="#808080">
<text x="193.3" y="120.7">OPT3001</text>
<text x="193.3" y="140.2">IC8</text>
</g>
<g font-size="2.9" fill="#808080">
<text x="231.3" y="27.5">+3.3V</text>
<text x="175.3" y="43.5">+3.3V</text>
<text x="231.7" y="45.1" transform="rotate(-90 231.7 45.1)">2.2k</text>
<text x="236.7" y="43.6" transform="rotate(-90 236.7 43.6)">R1</text>
<text x="239.7" y="45.1" transform="rotate(-90 239.7 45.1)">2.2k</text>
<text x="244.7" y="43.6" transform="rotate(-90 244.7 43.6)">R2</text>
<text x="178.9" y="57.1">C10</text>
<text x="178.9" y="62.4">100n</text>
<text x="225.3" y="60.1" transform="rotate(-90 225.3 60.1)">GND</text>
<text x="174.7" y="70.8">GND</text>
<text x="225.1" y="67.8" transform="rotate(-90 225.1 67.8)">+3.3V</text>
<text x="38" y="83.5" transform="rotate(-90 38 83.5)">+5V</text>
<text x="50.9" y="83.8">C2</text>
<text x="58.9" y="83.8">C4</text>
<text x="59.2" y="79.5" transform="rotate(-90 59.2 79.5)">GND</text>
<text x="50.9" y="89.1">22u</text>
<text x="58.9" y="89.1">100n</text>
<text x="46.7" y="94.8">GND GND</text>
<text x="183.3" y="115.5">+3.3V</text>
<text x="182.7" y="142.8">GND</text>
<text x="56.6" y="144.8" transform="rotate(-90 56.6 144.8)">+3.3V</text>
<text x="60" y="166.8">GND</text>
<text x="105.3" y="166.8">GND</text>
</g>
<g font-size="2.5" fill="#808080">
<text x="189.6" y="51.8">6</text>
<text x="195.8" y="53">VDDIO</text>
<text x="102.4" y="59.8">5</text>
<text x="189.6" y="54.5">8</text>
<text x="195.8" y="55.6">VDD</text>
<text x="201.7" y="58.3">SDO</text>
<text x="202.9" y="55.6">SDI</text>
<text x="211.7" y="54.5">3</text>
<text x="211.7" y="57.1">5</text>
<text x="211.7" y="59.8">4</text>
<text x="69.6" y="65.1">4</text>
<text x="94.1" y="61">HD</text>
<text x="102.4" y="65.1">6</text>
<text x="187.5" y="62.5">1*2</text>
<text x="195.8" y="63.6">GND CSB</text>
<text x="202" y="61">SCK</text>
<text x="211.7" y="62.5">2</text>
<text x="69.6" y="70.5">3</text>
<text x="75.8" y="66.3">PWM</text>
<text x="75.8" y="71.6">AOT</text>
<text x="94.2" y="66.3">SR</text>
<text x="94.5" y="71.6">TX</text>
<text x="102.4" y="70.5">7</text>
<text x="69.6" y="75.8">2</text>
<text x="75.8" y="77">GND</text>
<text x="94.3" y="77">RX</text>
<text x="102.4" y="75.8">8</text>
<text x="69.6" y="81.1">1</text>
<text x="75.8" y="82.3">VIN</text>
<text x="94.1" y="82.3">VO</text>
<text x="102.4" y="81.1">9</text>
<text x="189.6" y="123.8">1</text>
<text x="195.8" y="125">VDD</text>
<text x="207.3" y="125">SDA</text>
<text x="217.1" y="123.8">6</text>
<text x="189.6" y="129.1">2</text>
<text x="195.8" y="130.3">ADDR</text>
<text x="208.4" y="130.3">INT</text>
<text x="217.1" y="129.1">5</text>
<text x="187.5" y="134.5">3*2</text>
<text x="195.8" y="135.6">GND</text>
<text x="207.6" y="135.6">SCL</text>
<text x="217.1" y="134.5">4</text>
<text x="69.6" y="142.5">1</text>
<text x="75.8" y="143.6">VDD</text>
<text x="92.5" y="143.6">RDY</text>
<text x="102.4" y="142.5">5</text>
<text x="69.6" y="147.8">4</text>
<text x="75.8" y="149">RX/SDA</text>
<text x="91.8" y="149">PWM</text>
<text x="102.4" y="147.8">6</text>
<text x="69.6" y="153.1">3</text>
<text x="75.8" y="154.3">TX/SCL</text>
<text x="93" y="154.3">SEL</text>
<text x="102.4" y="153.1">7</text>
<text x="69.6" y="158.4">2</text>
<text x="75.8" y="159.6">GND</text>
</g>
<g font-size="2.1" fill="#808080">
<text x="73.3" y="56.7">MH-Z19_MIRROR</text>
<text x="248" y="55.5">I2C_SDA/3.4B</text>
<text x="248" y="60.8">I2C_SCL/3.4B</text>
<text x="112" y="71.5">MH_TXD/3.4B</text>
<text x="112" y="76.8">MH_RXD/3.4B</text>
<text x="73.3" y="86.8">IC1</text>
<text x="240" y="124.8">I2C_SDA/3.4B</text>
<text x="240" y="135.5">I2C_SCL/3.4B</text>
<text x="73.3" y="138.8">SCD30</text>
<text x="48.8" y="148.8">I2C_SDA/3.4B</text>
<text x="49" y="154.2">I2C_SCL/3.4B</text>
<text x="73.3" y="164.2">IC7</text>
</g>
</svg>
